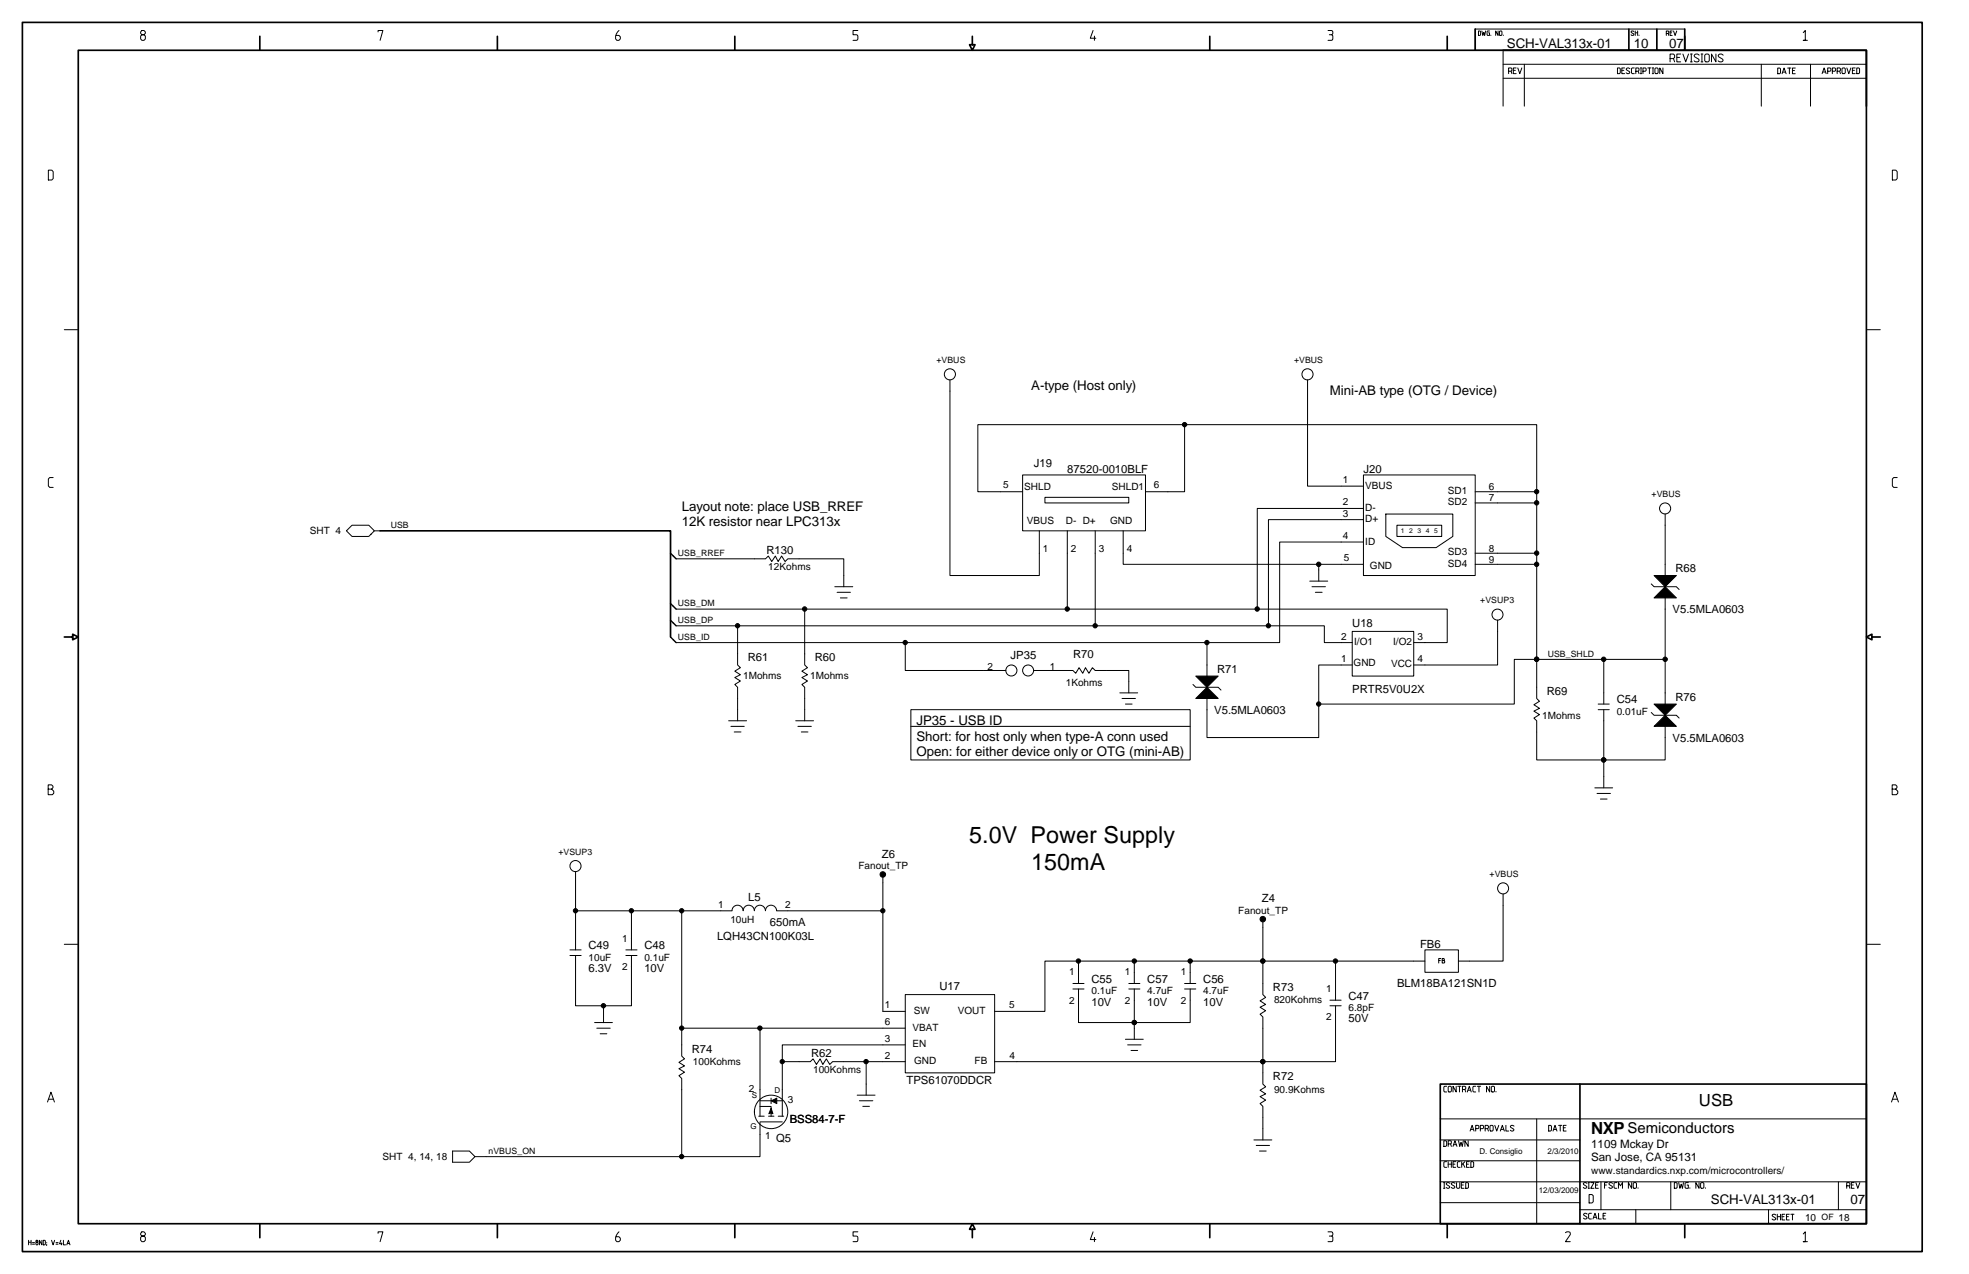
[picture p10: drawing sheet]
<svg xmlns="http://www.w3.org/2000/svg" width="432mm" height="279mm" viewBox="0 0 432 279" stroke-linecap="round" stroke-linejoin="round" font-family="sans-serif">
<g fill="none" stroke="#000" stroke-width=".22">
<path d="M31.1 6.7l-.3 .3v.3l.3 .3h.5l.3 .3v.6l-.3 .3h-.5l-.3-.3v-.6l.3-.3h.5l.3-.3v-.3l-.3-.3zM82.9 7v-.3h1.1l-.6 2.1M135.7 6.7a2.04 2.04 0 0 0-.7 1.8l.3 .3h.4l.3-.3v-.4l-.3-.3h-.6M188.1 6.7h-1v.9h.7l.3 .3-.1 .8-.9 .1M239.7 6.7l-.6 1.7h1.2M240 7.9v.9M291.2 6.7h.8a.54 .54 0 0 1 .2 .8l-.2 .1M291.5 7.6l.7 .1 .1 .8-.3 .3h-.8M324.2 6.8l.5 .1-.1 .9h-.4zM325 6.8l.2 1 .2-.7 .2 .7 .2-1M326.6 6.8h-.4l-.1 .1 .1 .9h.4v-.6h-.1M326.9 7.7v.1"/>
<path d="M328.5 6.8v1l-.5-1v1M329 6.8l.4 .1-.2 .9-.4-.2zM329.6 11v12.3M329.6 17.2h79.7M329.6 14.1h79.7M329.7 7.7v.1M330.8 15.6h.6l.2-.5-.2-.2h-.6v1.3M331.4 15.6l.2 .6M331.9 15.4h.4M332.5 14.9h-.6v1.3h.6M332.8 14.9l.5 1.3 .4-1.3M334.3 14.1v9.2"/>
<path d="M354.7 14.9h.5l.1 .2v.9l-.1 .2h-.5zM355.7 15.4h.4M356.3 14.9h-.6v1.3h.6M357.4 15.1l-.5-.2-.3 .3 .7 .5v.3l-.4 .2-.3-.2M358.3 6.9l-.2-.1-.4 .1v.2l.6 .5-.2 .2-.4-.2M358.4 14.9h-.5l-.1 .2v.9l.1 .2h.5M358.6 6.8v1M358.6 7.2h.5M358.7 15.6h.6l.1-.2v-.3l-.1-.2h-.6v1.3M359.1 6.8v1M359.3 15.6l.1 .6M359.4 7.7v.1"/>
<path d="M359.7 14.9h.3M359.7 16.2h.3M359.9 14.9v1.3M360.3 15.6h.5l.2-.2v-.3l-.2-.2h-.5v1.3M361.4 14.9h.7M361.7 14.9v1.3M362.4 14.9h.2M362.4 16.2h.2M362.5 14.9v1.3M363.1 14.9h.4l.1 .2v.9l-.1 .2h-.4l-.2-.2v-.9zM364.7 14.9v1.3l-.7-1.3v1.3M365.4 7.3h.4v-.5h-.4v1"/>
<path d="M365.8 7.3l.2 .5M366.2 12.8h.8l.2-.2v-.5l-.2-.2h-.8v1.7M366.2 7.2h.4M366.7 6.8h-.5v1h.5M367 12.8l.2 .8M367 6.8l.3 1 .4-1M367.7 12.6h.6M368.6 11.9h-.9v1.7h.9M369.1 11.9l.6 1.7 .6-1.7M369.5 6.4h-46v4.6h46M370.7 13.6h.4M370.7 11.9h.4"/>
<path d="M370.9 11.9v1.7M372.6 12.1a.62 .62 0 0 0-1.1 .1l.1 .3 .9 .5v.5a.76 .76 0 0 1-1-.2M373 13.6h.4M373 11.9h.4M373.2 11.9v1.7M374.1 11.9h.5l.2 .2v1.2l-.2 .3h-.5l-.3-.3v-1.2zM376.3 11.9v1.7l-1-1.7v1.7M377.9 12.1a.62 .62 0 0 0-1.1 .1l1 .8 .1 .2-.1 .3a.74 .74 0 0 1-1-.2M386.2 14.1v9.2M389.8 14.9h.5l.2 .2v.9l-.2 .2h-.5zM390.8 16.2l.4-1.3 .5 1.3M391 15.8h.5"/>
<path d="M392 14.9h.7M392.4 14.9v1.3M393.1 15.5h.4M393.7 14.9h-.6v1.3h.6M395.5 7.2l.4-.5v2.1h-.4h.9M397 14.1v9.2M399.6 16.2l.4-1.3 .5 1.3M399.8 15.8h.5M400.8 15.6h.5l.2-.2v-.3l-.2-.2h-.5v1.3M401.8 15.6h.6l.1-.5-.1-.2h-.6v1.3M402.9 15.6h.5l.2-.5-.2-.2h-.5v1.3M403.4 15.6l.2 .6"/>
<path d="M404.1 14.9h.4l.2 .2v.9l-.2 .2h-.4l-.2-.2v-.9zM405 14.9l.4 1.3 .5-1.3M406.2 15.4h.5M406.8 14.9h-.6v1.3h.6M407.2 14.9h.4l.2 .2v.9l-.2 .2h-.4zM10.6 37.3h.8l.3 .4v1.5l-.3 .3h-.8zM415 37.3h.8l.3 .4v1.5l-.3 .3h-.8zM14.1 72.3h3.1M409.3 72.3h3M208.3 83.3v42.9h19.6v-9.8M259.8 93.1v14.7h-8.6M286.7 83.3v23.3h12.3"/>
<path d="M11.7 104.7h-.8l-.3 .4v1.5l.3 .3h.8M76 116.4l1.2-1.2h3.7l1.2 1.2-1.2 1.2h-3.7zM82.1 116.4h1.2M224.3 107.8h-9.9v-14.7h122.6v60.1l.6 .6-1.2 .8 1.2 .7-1.2 .7 1.2 .7-1.2 .8 .6 .6v8.6h28.2v-8.6M224.3 104.2h26.9v12.2h-26.9zM229.2 109.1h18.3v1.2h-18.3zM234.1 116.4v17.2M240.2 116.4v20.8M246.3 116.4v7.4h42.9M299 104.2h24.5v22h-24.5zM299 118.9h-18.4v22h-132.3M299 111.5h-23.3v22.1"/>
<path d="M299 114h-20.8v23.2M303.9 112.7h14.7v4.9l-3.7 2.5h-7.3l-3.7-2.5zM306.3 115.2h9.9v2.4h-9.9zM323.5 107.8h13.5M323.5 110.3h13.5M365.2 112.7v14.7M416.1 104.7h-.8l-.3 .4v1.5l.3 .3h.8M148.3 122.6h19.6l.6-.7 .7 1.2 .8-1.2 .6 1.2 .8-1.2 .8 1.2 .6-.5h12.2v6.1M148.3 133.6h169.1v7.3h-7.4M148.3 137.2h142.1v3.7h6.1M161.8 137.2v8.6l.6 .6-1.3 .8 1.3 .8-1.3 .6 1.3 .8-1.3 .7 .7 .6v7.4M176.5 133.6v12.2l.6 .6-1.2 .8 1.2 .8-1.2 .6 1.2 .8-1.2 .7 .6 .6v7.4"/>
<path d="M183.1 128.7h3.9M183.6 129.9h2.9M184.3 131.1h1.5M287.2 127.4h4M287.7 128.7h3M288.5 129.9h1.4M296.5 138.5h13.5v9.8h-13.5zM299 123.8h-9.8v3.6M323.5 121.3h13.5M323.5 123.8h13.5M328.4 136v9.8h-18.4M362.1 128.1l.6 .6h4.9l.6 .6"/>
<path d="M365.2 129.9v25.7M159.8 158.1h3.9M160.3 159.3h2.9M174.5 158.1h3.9M175 159.3h2.9M198.5 140.9v6.1h22.1M199.7 155.6h61.3v11.1h-61.3zM199.7 159.3h61.3M226.7 147h8.6l.6 .7 .7-1.3 .8 1.3 .6-1.3 .8 1.3 .8-1.3 .6 .6h7.3v5M245.6 152h3.9M246.1 153.2h2.9M246.8 154.4h1.5"/>
<path d="M261.6 150.1l.6 .6h4.9l.7 .6M264.7 140.9v8.6M296.5 145.8h-7.3v16h-24.5v-9.8M350.5 155.6h2.4M350.5 154.4h2.4M351.7 144.6v9.8M351.7 155.6v17.2M362.1 156.3l.6 .6h4.9l.6 .6M365.2 144.6h-33.1v9.8h-42.9M10.6 173.1h.7l.3-.4v-.3l-.3-.3h-.7v2.2h.9l.3-.3v-.5l-.5-.4M161 160.5h1.5M175.7 160.5h1.5"/>
<path d="M349.7 172.8h4M350.2 174h3M351 175.2h1.4M415 173.1h.7l.3-.4v-.3l-.3-.3h-.7v2.2h.9l.3-.3v-.5l-.5-.4M126.2 191.2v17.1M138.5 199.7v8.6M149.5 199.7v31.9l.6 .6-1.2 .8 1.2 .8-1.2 .6 1.2 .7-1.2 .8 .6 .6v17.2M163 199.7a1.22 1.22 0 0 0-1.3-1.2 1.22 1.22 0 0 0-1.2 1.2h-34.3M163 199.7a1.22 1.22 0 0 1 1.2-1.2 1.22 1.22 0 0 1 1.2 1.2M165.4 199.7a1.21 1.21 0 0 1 1.2-1.2 1.21 1.21 0 0 1 1.3 1.2 1.23 1.23 0 0 1 1.2-1.2 1.23 1.23 0 0 1 1.2 1.2M170.3 199.7h23.3M193.6 192.4v29.4h4.9"/>
<path d="M329.6 196.1v14.7h-9.8M14.1 207.1h3.1M125 208.3h2.4M125 209.5h2.4M126.2 209.6v11h12.3v-11M137.2 208.3h2.5M137.2 209.5h2.5M198.5 218.1h19.6v17.2h-19.6zM235.3 216.9h2.4M235.3 215.7h2.4M236.5 216.9v7.4h24.5v-7.4M236.5 210.8v4.9"/>
<path d="M247.5 216.9h2.5M247.5 215.7h2.5M248.8 210.8v4.9M248.8 216.9v11M259.8 216.9h2.4M259.8 215.7h2.4M261 210.8v4.9M276.9 202.2v15.9l.7 .6-1.3 .8 1.3 .8-1.3 .6 1.3 .8-1.3 .7 .6 .6v14.7l.7 .7-1.3 .7 1.3 .8-1.3 .6 1.3 .8-1.3 .7 .6 .6v7.4M291.7 219.4h2.4M292.9 210.8v8.6M312.5 210.8h-83.3v11h-11.1M312.5 208.3h7.3v4.9h-7.3z"/>
<path d="M315.5 210.6h.4M316 210.2h-.5v1M316.3 210.6h.3v-.4h-.3v1h.4l.1-.4-.2-.2M409.3 207.1h3M130.4 224.3h3.9M130.9 225.5h2.9M131.6 226.7h1.5M132.4 220.6v3.7M166.7 225.5v19.3M189.9 232.8v7.4M198.5 232.8h-15.9l-.6 .6-.8-1.2-.8 1.2-.5-1.2-.9 1.2-.7-1.2-.6 .6h-6.1M198.5 229.2h-26.9v15.6"/>
<path d="M198.5 225.5h-49M246.8 227.9h3.9M247.3 229.2h2.9M248 230.4h1.5M291.7 220.6h2.4M292.9 220.6v12.2h-74.8M317.2 238.2h-.4l-.2 .2v.9l.2 .2h.4M317.8 238.2h.3l.2 .2v.9l-.2 .2h-.3l-.2-.2v-.9zM319.3 238.2v1.3l-.7-1.3v1.3M319.7 238.2h.7M320.1 238.2v1.3M320.7 238.9h.5l.2-.1v-.4l-.2-.2h-.5v1.3"/>
<path d="M321.2 238.9l.2 .6M321.8 239.5l.4-1.3 .4 1.3M321.9 239.1h.6M323.6 238.2h-.4l-.2 .2v.9l.2 .2h.4M324 238.2h.7M324.3 238.2v1.3M326.7 238.2v1.3l-.7-1.3v1.3M327.2 238.2h.4l.1 .2v.9l-.1 .2h-.4l-.2-.2v-.9zM328.1 239.4v.1M10.4 241.7l.8-2.2 .7 2.2M10.7 241.1h.9M99.3 252.4h3.6l1.3 1.3-1.3 1.2h-3.6z"/>
<path d="M166.4 244.8h1.2M166.7 246h4.9M166.7 242.7h2.4v2.1M166.7 246.2v7.5h-62.5M166.7 241.4h2.4M168.6 244.8h1.1M169.1 240.8v1.2M170.3 241.4h1.3M170.7 244.8h1.2M188 240.2h3.9M188.5 241.4h2.9M189.2 242.6h1.5"/>
<path d="M275 250h3.9M275.5 251.2h2.9M276.2 252.4h1.5M315.8 245.4h93.5M315.8 254.6h30.7M315.8 250h30.7M315.8 259.2h93.5M316.6 259.4h.3M316.6 250.2h.5l.1 .1v.9l-.1 .2h-.5zM316.7 259.4v1.2M317.2 254.8h-.4l-.2 .1v.9l.2 .2h.4M317.6 254.8v1.2"/>
<path d="M317.6 255.3h.7M317.6 250.9h.5l.2-.2v-.4l-.2-.1h-.5v1.2M317.9 259.5l-.1-.1a.44 .44 0 0 0-.7 .2l.8 .7-.2 .3-.6-.2M318.1 250.9l.2 .5M318.3 254.8v1.2M318.6 255.3h.5M318.6 251.4l.5-1.2 .4 1.2M318.8 251h.5M319.1 259.5l-.6-.1-.2 .2 .7 .6v.3l-.5 .1-.2-.2M319.2 254.8h-.6v1.2h.6M319.4 259.4v1l.2 .2h.4l.1-.2v-1M319.8 250.2l.3 1.2 .3-.9 .3 .9 .2-1.2"/>
<path d="M320.2 254.8h-.4l-.2 .1v.9l.2 .2h.4M320.5 259.9h.4M320.5 254.8v1.2M320.8 255.2l.4 .8M321.1 259.4h-.6v1.2h.6M321.2 254.8l-.7 .7M321.4 259.4h.5l.1 .1v.9l-.1 .2h-.5zM321.6 255.3h.4M322 250.2v1.2l-.8-1.2v1.2M322.2 254.8h-.6v1.2h.6M322.4 248.1l.4-1.3 .5 1.3M322.6 254.8h.4l.2 .1v.9l-.2 .2h-.4z"/>
<path d="M322.6 247.7h.5M323.6 247.5h.5l.2-.2v-.3l-.2-.2h-.5v1.3M324.6 247.5h.6l.2-.5-.2-.2h-.6v1.3M325.7 247.5h.5l.2-.2v-.3l-.2-.2h-.5v1.3M326.2 247.5l.2 .6M326.9 246.8h.4l.1 .2v.9l-.1 .2h-.4l-.2-.2v-.9zM327.8 246.8l.4 1.3 .5-1.3M329 248.1l.5-1.3 .4 1.3M329.2 247.7h.5M330.2 246.8v1.3h.7M332 247l-.3-.2-.4 .1v.3l.7 .6-.3 .3-.5-.2M337 245.4v23"/>
<path d="M339.6 246.8h.4l.2 .2v.9l-.2 .2h-.4zM340.6 248.1l.4-1.3 .4 1.3M340.7 247.7h.6M341.8 246.8h.7M342.2 246.8v1.3M342.8 247.3h.5M343.5 246.8h-.7v1.3h.7M348 259.5l-.3-.1h-.4v.4l.7 .5-.3 .3-.5-.2M348.3 259.4h.3M348.4 259.4v1.2M348.8 259.4h.8l-.8 1.2h.8M349.9 259.9h.5"/>
<path d="M350.5 259.4h-.6v1.2h.6M351.1 259.2v6.1M351.9 259.9h.4M352.5 259.4h-.6v1.2M353.6 259.5l-.2-.1h-.5v.4l.7 .5-.2 .3-.6-.2M354.6 259.4h-.5l-.2 .1v.9l.2 .2h.5M357.8 259.4v1.2l-.7-1.2v1.2M358.3 259.4h.4l.2 .1v.9l-.2 .2h-.4l-.1-.2v-.9zM366.4 259.2v6.1M367.2 259.4h.4l.2 .1v.9l-.2 .2h-.4zM368.1 259.4l.3 1.2 .3-.9 .3 .9 .2-1.2M370.2 259.4h-.5l-.2 .1v.9l.2 .2h.5v-.7h-.2"/>
<path d="M372.6 259.4v1.2l-.7-1.2v1.2M373.1 259.4h.4l.2 .1v.9l-.2 .2h-.4l-.2-.2v-.9zM403.2 259.2v6.1M406 259.9h.4M406.6 259.4h-.6v1.2h.6M407 259.4l.4 1.2 .5-1.2M414.8 241.7l.8-2.2 .7 2.2M415.1 241.1h.9M6.3 272v1M6.3 272.4h.5M6.8 272v1M7.1 272.9h.5"/>
<path d="M7.1 272.5h.5M8 272l-.1 .3 .4 .3-.1 .4h-.2l-.1-.4 .3-.2 .1-.2zM9.2 272v1l-.5-1v1M9.5 272l.4 .2-.1 .8h-.3zM10.2 272.9v.2M10.2 272.5v.1M11.3 272l.3 1 .4-1M12.3 272.9h.4M12.3 272.5h.4M13.3 272l-.2 .8h.5M13.5 272.6v.4M13.9 272v1h.5"/>
<path d="M14.6 273l.4-1 .3 1M14.8 272.7h.4M31.1 270.2l-.3 .3v.3l.3 .3h.5l.3 .3v.6l-.3 .3h-.5l-.3-.3v-.6l.3-.3h.5l.3-.3v-.3l-.3-.3zM82.9 270.5v-.3h1.1l-.6 2.1M135.7 270.2a2.1 2.1 0 0 0-.7 1.8l.3 .3h.4l.3-.3v-.5l-.3-.3h-.6M188.1 270.2h-1v.9h.7l.3 .3-.1 .8-.9 .1M239.7 270.2l-.6 1.6h1.2M240 271.4v.9M291.2 270.2h.8a.5 .5 0 0 1 .3 .4 .5 .5 0 0 1-.3 .5M291.5 271.1l.7 .1 .1 .8-.3 .3h-.8M315.8 263.8h30.7M316.6 260.6h.3"/>
<path d="M343.3 270.3l.3-.1h.5l.3 .3v.3l-1.1 1.5h1.1M346.5 265.3h62.8M348.1 266.3l-.6-.2-.2 .3 .8 .7a.45 .45 0 0 1-.8 0M348.3 260.6h.3M348.5 262h.6l.3 .2v1.3l-.3 .3h-.6zM349 266.1h-.4l-.2 .2v.8l.2 .2h.4M349.3 267.3l.5-1.2 .4 1.2M349.5 267h.6M350.6 266.1v1.2h.6M351.6 266.6h.4M352.1 266.1h-.5v1.2h.5M354.9 260.6v-1.2l.5 .7 .4-.7v1.2"/>
<path d="M358.7 265.3v3.1M359.2 260.5v.1M370.6 260.5v.1M374 260.5v.1M387.8 265.3v3.1M389.4 266.5l-.5-.2-.3 .3 .7 .5v.3a.47 .47 0 0 1-.7-.1M389.8 266.3v1.2M389.8 266.8h.7M390.5 266.3v1.2M390.8 266.8h.4M391.4 266.3h-.6v1.2h.6M391.8 266.8h.4"/>
<path d="M392.4 266.3h-.6v1.2h.6M392.7 266.3h.7M393.1 266.3v1.2M395.5 270.6l.4-.4v2.1h-.4h.9M405 260.1h.5l.2-.2v-.4l-.2-.1h-.5v1.2M405.5 260.1l.2 .5"/>
<circle cx="208.3" cy="82.1" r="1.22"/>
<circle cx="286.7" cy="82.1" r="1.22"/>
<circle cx="365.2" cy="111.5" r="1.21"/>
<circle cx="328.4" cy="134.8" r="1.21"/>
<circle cx="221.8" cy="147" r="1.21"/>
<circle cx="225.5" cy="147" r="1.21"/>
<circle cx="126.2" cy="189.9" r="1.22"/>
<circle cx="329.6" cy="194.8" r="1.21"/>
<circle cx="169.1" cy="243.9" r="3.7"/>
</g>
<g fill="#000" stroke="#000" stroke-width=".22">
<path d="M365.2 128.7l2.4 2.4h-4.9z" fill-rule="evenodd"/>
<path d="M362.7 126.2h4.9l-2.4 2.5z" fill-rule="evenodd"/>
<path d="M262.2 153.2l2.5-2.5 2.4 2.5z" fill-rule="evenodd"/>
<path d="M262.2 148.3h4.9l-2.4 2.4z" fill-rule="evenodd"/>
<path d="M362.7 159.3l2.5-2.4 2.4 2.4z" fill-rule="evenodd"/>
<path d="M362.7 154.4h4.9l-2.4 2.5z" fill-rule="evenodd"/>
<path d="M169.1 243l.4 1.3-.4-.2-.5 .2z" fill-rule="evenodd"/>
<path d="M169.1 241.4l1.2-.6v1.2z" fill-rule="evenodd"/>
<circle cx="259.8" cy="93.1" r=".48"/>
<circle cx="337" cy="110.3" r=".48"/>
<circle cx="337" cy="107.8" r=".48"/>
<circle cx="161.7" cy="137.2" r=".48"/>
<circle cx="176.4" cy="133.6" r=".48"/>
<circle cx="234" cy="133.6" r=".48"/>
<circle cx="240.2" cy="137.2" r=".48"/>
<circle cx="275.7" cy="133.6" r=".48"/>
<circle cx="278.2" cy="137.2" r=".48"/>
<circle cx="289.2" cy="123.8" r=".48"/>
<circle cx="337" cy="121.3" r=".48"/>
<circle cx="337" cy="123.8" r=".48"/>
<circle cx="198.5" cy="140.9" r=".48"/>
<circle cx="264.7" cy="140.9" r=".48"/>
<circle cx="289.2" cy="154.4" r=".48"/>
<circle cx="337" cy="144.6" r=".48"/>
<circle cx="351.7" cy="144.6" r=".49"/>
<circle cx="365.2" cy="144.6" r=".49"/>
<circle cx="351.7" cy="166.7" r=".48"/>
<circle cx="126.2" cy="199.7" r=".48"/>
<circle cx="138.5" cy="199.7" r=".48"/>
<circle cx="149.5" cy="199.7" r=".48"/>
<circle cx="193.6" cy="191.8" r=".61"/>
<circle cx="193.6" cy="199.7" r=".48"/>
<circle cx="236.5" cy="210.8" r=".48"/>
<circle cx="248.8" cy="210.8" r=".48"/>
<circle cx="261" cy="210.8" r=".48"/>
<circle cx="276.9" cy="201.6" r=".61"/>
<circle cx="276.9" cy="210.8" r=".48"/>
<circle cx="292.9" cy="210.8" r=".48"/>
<circle cx="132.3" cy="220.6" r=".48"/>
<circle cx="149.5" cy="225.5" r=".48"/>
<circle cx="166.7" cy="225.5" r=".48"/>
<circle cx="171.5" cy="232.8" r=".48"/>
<circle cx="189.9" cy="232.8" r=".48"/>
<circle cx="248.8" cy="224.2" r=".48"/>
<circle cx="276.9" cy="232.8" r=".48"/>
<circle cx="149.5" cy="253.6" r=".48"/>
</g>
<g fill="none" stroke="#000" stroke-width=".37">
<path d="M4.9 4.9h416.6v269.6h-416.6zM17.2 11h392.1v257.4h-392.1zM57 8v3M109.1 8v3M161.1 8v3M213.2 8v1.8h-.6l.6 1.2 .6-1.2h-.6M265.3 8v3M317.4 8v3M323.5 6.4v4.6M329.6 11h79.7v12.3M357.2 6.4v4.6M363.3 6.4v4.6"/>
<path d="M369.5 6.4v4.6M83.3 116.4h63.7v23.3M14.1 139.7h1.8v.6l1.3-.6-1.3-.6v.6M410.5 139.7v.6l-1.2-.6 1.2-.6v.6h1.8M315.8 237.7h93.5v30.7h-93.5zM346.5 237.7v30.7M57 268.4v3M109.1 268.4v3M161.1 268.4v3M213.2 269.6h-.6l.6-1.2 .6 1.2h-.6v1.8M265.3 268.4v3M317.4 268.4v3"/>
<path d="M369.5 268.4v3"/>
</g>
<path d="M147 139.7l.7 .6M147 136l.7 .6M147 132.4l.7 .6M147 121.3l.7 .6" fill="none" stroke="#000" stroke-width=".29"/>
<path d="M147.7 136.6l.6 .6M147.7 133l.6 .6M147.7 121.9l.6 .7M147.7 140.3l.6 .6" fill="none" stroke="#000" stroke-width=".32"/>
<g font-size="5.1">
<text x="212.6" y="185">5.0V Power Supply</text>
<text x="226.1" y="190.9">150mA</text>
</g>
<g font-size="3.7">
<text x="372.6" y="242.5">USB</text>
<text x="348.9" y="248.7">NXP</text>
</g>
<text font-size="3.3" x="356.9" y="248.6">Semiconductors</text>
<g font-size="2.9">
<text x="330.5" y="10.5">SCH-VAL313x-01</text>
<text x="358.3" y="10.5">10</text>
<text x="366" y="10.5">07</text>
<text x="226.2" y="85.5">A-type (Host only)</text>
<text x="291.6" y="86.7">Mini-AB type (OTG / Device)</text>
<text x="149.5" y="112">Layout note: place USB_RREF</text>
<text x="149.5" y="115.3">12K resistor near LPC313x</text>
<text x="201" y="159.1">JP35 - USB ID</text>
<text x="201" y="162.4">Short: for host only when type-A conn used</text>
<text x="201" y="165.8">Open: for either device only or OTG (mini-AB)</text>
<text x="375.2" y="264.1">SCH-VAL313x-01</text>
<text x="405.8" y="264.1">07</text>
</g>
<g font-size="2.5">
<text x="226.7" y="102.5">J19</text>
<text x="234.1" y="103.7">87520-0010BLF</text>
<text x="299" y="103.7">J20</text>
<text x="168.1" y="121.6">R130</text>
<text x="367.4" y="125.5">R68</text>
<text x="296.5" y="137.6">U18</text>
<text x="366.8" y="134.5">V5.5MLA0603</text>
<text x="164" y="145.1">R61</text>
<text x="178.7" y="145.1">R60</text>
<text x="221.6" y="144.5">JP35</text>
<text x="235.3" y="144.4">R70</text>
<text x="266.9" y="147.5">R71</text>
<text x="296.5" y="152">PRTR5V0U2X</text>
<text x="339.2" y="152.4">R69</text>
<text x="354.5" y="154.2">C54</text>
<text x="367.4" y="153.6">R76</text>
<text x="266.3" y="156.6">V5.5MLA0603</text>
<text x="366.8" y="162.7">V5.5MLA0603</text>
<text x="193.4" y="188.1">Z6</text>
<text x="164.1" y="197.6">L5</text>
<text x="276.7" y="197.9">Z4</text>
<text x="168.8" y="203">650mA</text>
<text x="129.1" y="208.2">C49</text>
<text x="141.3" y="208.2">C48</text>
<text x="157.2" y="206.2">LQH43CN100K03L</text>
<text x="311.4" y="207.9">FB6</text>
<text x="129.1" y="213.2">6.3V</text>
<text x="141.3" y="213.2">10V</text>
<text x="239.4" y="215.5">C55</text>
<text x="251.6" y="215.5">C57</text>
<text x="263.9" y="215.5">C56</text>
<text x="206" y="217.2">U17</text>
<text x="239.4" y="220.6">10V</text>
<text x="251.6" y="220.6">10V</text>
<text x="263.9" y="220.6">10V</text>
<text x="279.2" y="217.4">R73</text>
<text x="295.7" y="219.2">C47</text>
<text x="306.4" y="216.5">BLM18BA121SN1D</text>
<text x="295.7" y="224.2">50V</text>
<text x="151.7" y="230.8">R74</text>
<text x="177.9" y="231.9">R62</text>
<text x="198.8" y="237.8">TPS61070DDCR</text>
<text x="279.2" y="237">R72</text>
<text x="173.2" y="246.3">BSS84-7-F</text>
<text x="348.9" y="251.8">1109 Mckay Dr</text>
<text x="348.9" y="254.7">San Jose, CA 95131</text>
</g>
<g font-size="2.2">
<text x="220" y="107.1">5</text>
<text x="224.6" y="107.4">SHLD</text>
<text x="243.8" y="107.4">SHLD1</text>
<text x="253" y="107.1">6</text>
<text x="294.5" y="105.9">1</text>
<text x="299.4" y="107.2">VBUS</text>
<text x="326.5" y="107.5">6</text>
<text x="294.5" y="110.8">2</text>
<text x="294.5" y="113.3">3</text>
<text x="299.4" y="112.1">D-</text>
<text x="317.5" y="108.3">SD1</text>
<text x="317.5" y="110.8">SD2</text>
<text x="326.5" y="110">7</text>
<text x="67.9" y="117.1">SHT 4</text>
<text x="225.2" y="115">VBUS</text>
<text x="233.7" y="115">D- D+</text>
<text x="243.5" y="115">GND</text>
<text x="294.5" y="118.2">4</text>
<text x="299.4" y="114.5">D+</text>
<text x="299.4" y="119.4">ID</text>
<text x="168.5" y="125.1">12Kohms</text>
<text x="228.7" y="121">1</text>
<text x="234.9" y="121">2</text>
<text x="241" y="121">3</text>
<text x="247.1" y="121">4</text>
<text x="294.7" y="123.1">5</text>
<text x="300.4" y="124.7">GND</text>
<text x="317.5" y="124.3">SD4</text>
<text x="317.5" y="121.8">SD3</text>
<text x="326.5" y="121">8</text>
<text x="326.5" y="123.5">9</text>
<text x="294.1" y="140.3">2</text>
<text x="296.9" y="141.5">I/O1</text>
<text x="305.5" y="141.5">I/O2</text>
<text x="310.9" y="140.3">3</text>
<text x="163" y="149">1Mohms</text>
<text x="177.7" y="149">1Mohms</text>
<text x="216.6" y="146.8">2</text>
<text x="230.3" y="146.8">1</text>
<text x="294.1" y="145.1">1</text>
<text x="296.8" y="146.1">GND</text>
<text x="305.1" y="146.4">VCC</text>
<text x="310.9" y="145.1">4</text>
<text x="233.7" y="150.4">1Kohms</text>
<text x="338.2" y="157.6">1Mohms</text>
<text x="354.5" y="156.8">0.01uF</text>
<text x="188.2" y="190.7">Fanout_TP</text>
<text x="157.5" y="199.1">1</text>
<text x="160.2" y="202.5">10uH</text>
<text x="172.2" y="199.1">2</text>
<text x="271.5" y="200.5">Fanout_TP</text>
<text x="136.4" y="206.6">1</text>
<text x="129.1" y="210.7">10uF</text>
<text x="136.4" y="212.7">2</text>
<text x="141.3" y="210.7">0.1uF</text>
<text x="234.4" y="213.9">1</text>
<text x="246.7" y="213.9">1</text>
<text x="259" y="213.9">1</text>
<text x="194.1" y="221.1">1</text>
<text x="221.3" y="221.1">5</text>
<text x="234.4" y="220.1">2</text>
<text x="239.4" y="218">0.1uF</text>
<text x="246.7" y="220.1">2</text>
<text x="251.6" y="218">4.7uF</text>
<text x="259" y="220.1">2</text>
<text x="263.9" y="218">4.7uF</text>
<text x="279.4" y="220.1">820Kohms</text>
<text x="290.8" y="217.6">1</text>
<text x="295.7" y="221.7">6.8pF</text>
<text x="194" y="224.8">6</text>
<text x="200.1" y="226">VBAT</text>
<text x="200.4" y="222.4">SW</text>
<text x="210" y="222.4">VOUT</text>
<text x="290.8" y="223.8">2</text>
<text x="152" y="233.6">100Kohms</text>
<text x="194" y="228.5">3</text>
<text x="194.1" y="232.2">2</text>
<text x="200.1" y="229.7">EN</text>
<text x="200.5" y="233.4">GND</text>
<text x="213.7" y="233.4">FB</text>
<text x="221.4" y="232.2">4</text>
<text x="164.2" y="239.4">2</text>
<text x="178.3" y="235.4">100Kohms</text>
<text x="279.4" y="239.7">90.9Kohms</text>
<text x="172.8" y="241.9">3</text>
<text x="167.8" y="249.8">1 Q5</text>
<text x="83.9" y="254.4">SHT 4, 14, 18</text>
<text x="348.9" y="257.5">www.standardics.nxp.com/microcontrollers/</text>
<text x="395.8" y="267.7">10</text>
<text x="403.2" y="267.7">18</text>
</g>
<g font-size="1.9">
<text x="205.4" y="79.6">+VBUS</text>
<text x="283.8" y="79.6">+VBUS</text>
<text x="362.2" y="109">+VBUS</text>
<text x="85.7" y="115.8">USB</text>
<text x="148.7" y="122">USB_RREF</text>
<text x="148.7" y="136.7">USB_DP</text>
<text x="148.7" y="133">USB_DM</text>
<text x="324.6" y="132.3">+VSUP3</text>
<text x="148.7" y="140.3">USB_ID</text>
<text x="339.4" y="144">USB_SHLD</text>
<text x="122.4" y="187.5">+VSUP3</text>
<text x="326.7" y="192.3">+VBUS</text>
<text x="107.1" y="253.1">nVBUS_ON</text>
<text x="399.5" y="267.7">OF</text>
</g>
<g font-size="1.8">
<text x="169.8" y="239.7">D</text>
<text x="164.9" y="240.9">S</text>
<text x="164.5" y="247.5">G</text>
<text x="324.4" y="253">D. Consiglio</text>
<text x="339.4" y="253">2/3/2010</text>
<text x="337.5" y="261.6">12/03/2009</text>
</g>
<text font-size="1.5" x="307.2" y="116.9">1 2 3 4 5</text>
</svg>
